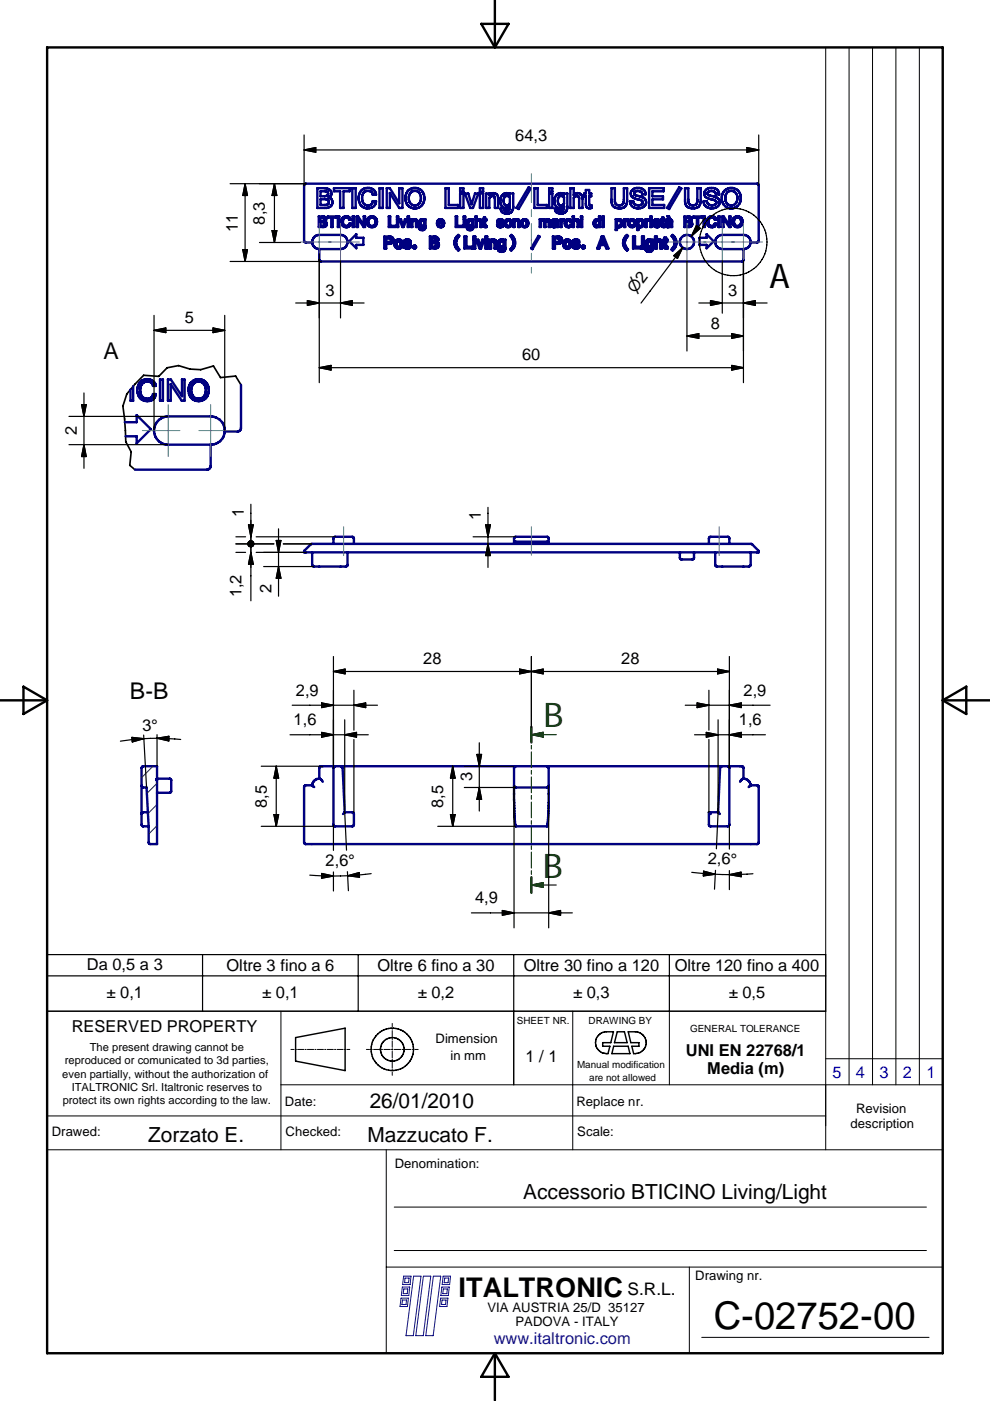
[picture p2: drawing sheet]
<svg xmlns="http://www.w3.org/2000/svg" width="210mm" height="297mm" viewBox="0 0 210 297" stroke-linecap="round" stroke-linejoin="round" font-family="sans-serif">
<g fill="none" stroke="#000080" stroke-width=".51">
<path d="M67.3 39.9h1.5a1.12 1.12 0 0 1 1.3 .5 1.12 1.12 0 0 1-.2 1.3l-.2 .2a1.14 1.14 0 0 1 .7 1.3 1.14 1.14 0 0 1-1.2 .9h-1.9zM70.8 39.9h3.3v.7h-1.3v3.5h-.7v-3.5h-1.3zM74.7 39.9h.7v4.2h-.7zM80.5 39.9h.7v4.2h-.7zM82 39.9h.7l1.9 3.2v-3.2h.7v4.2h-.7l-1.9-3.2v3.2h-.7zM94.4 39.9h.7v3.6h2v.6h-2.7zM97.6 39.9h.7v.7h-.7zM101.7 39.9h.7v.7h-.7zM112.1 39.7l.4 .3-2.5 4.3-.5-.2zM113.3 39.9h.7v3.6h2v.6h-2.7zM116.4 39.9h.7v.7h-.7zM120.9 39.9h.7v1.5a1.02 1.02 0 0 1 1.3-.4 1.02 1.02 0 0 1 .6 1.1v2h-.7v-2.1a.51 .51 0 0 0-.4-.5 .51 .51 0 0 0-.6 .3l-.2 .2v2.1h-.7z"/>
<path d="M129.6 39.9h.8v2.4a.98 .98 0 0 0 .9 1.2 .98 .98 0 0 0 1-1.2v-2.4h.7v2.8a1.64 1.64 0 0 1-2.6 1.3 1.28 1.28 0 0 1-.8-1.3zM137.6 39.9h3.1v.7h-2.4v1h2.3v.7h-2.3v1.2h2.5v.6h-3.2zM144 39.7l.5 .3-2.6 4.3-.5-.2zM145.2 39.9h.7v2.4a.97 .97 0 0 0 .9 1.2 .97 .97 0 0 0 1-1v-2.6h.8v2.4a1.67 1.67 0 0 1-1.5 1.9 1.67 1.67 0 0 1-1.9-1.5zM66.2 51.4h-1.5l-.2-.4v-11.7l.4-.4h95.6l.4 .4v11.7l-.3 .4h-1.5M66.2 51.4a1.53 1.53 0 0 1 1.5-1.6h4.5a1.5 1.5 0 0 1 1.5 1.5 1.5 1.5 0 0 1-1.5 1.5h-4.5M66.2 51.4a1.52 1.52 0 0 0 1.5 1.4M67.6 45.9h1a.56 .56 0 0 1 .5 .4 .56 .56 0 0 1-.3 .6 .6 .6 0 0 1 .5 .7 .6 .6 0 0 1-.7 .5h-1zM67.7 52.8v2.4l.4 .2h89.2l.3-.2v-2.4M67.9 46.1h.4a.36 .36 0 0 1 .5 .3 .36 .36 0 0 1-.3 .4h-.6zM67.9 47.1h.5a.41 .41 0 0 1 .6 .3 .41 .41 0 0 1-.4 .5h-.7zM68 40.6h.7a.58 .58 0 0 1 .9 .4 .58 .58 0 0 1-.8 .6h-.8z"/>
<path d="M68 42.2h.8a.64 .64 0 0 1 .9 .5 .64 .64 0 0 1-.6 .8h-1.1zM68.8 46.4h.1M69.5 45.9h1.8v.2h-.8v2h-.3v-2h-.7zM71.6 45.9h.3v2.2h-.3zM72.8 46a.97 .97 0 0 1 1.6 .6h-.4a.68 .68 0 0 0-.7-.5 .68 .68 0 0 0-.6 .7 .77 .77 0 0 0 .2 1 .77 .77 0 0 0 1 0l.1-.4h.4a1.04 1.04 0 0 1-1.4 .7 1.04 1.04 0 0 1-.6-1.3zM74 51.2l1.5-1.5v.7h1.5v1.5h-1.5v.7zM74.8 45.9h.3v2.2h-.3zM75.6 45.9h.3l1.2 1.8v-1.8h.3v2.2h-.3l-1.2-1.7v1.7h-.3zM76.6 40.4a1.82 1.82 0 0 1 1.8-.5 1.82 1.82 0 0 1 1.3 1.4h-.7a1.15 1.15 0 0 0-1.4-.8 1.15 1.15 0 0 0-.8 1.3 1.25 1.25 0 0 0 .5 1.6 1.25 1.25 0 0 0 1.6-.3l.1-.4h.7a1.85 1.85 0 0 1-1.9 1.5 1.85 1.85 0 0 1-1.7-1.7 2.64 2.64 0 0 1 .5-2.1zM78.1 46.2a1.11 1.11 0 0 1 1.6 .1 1.11 1.11 0 0 1-.2 1.6 1.11 1.11 0 0 1-1.5-.2l-.2-.9zM78.3 46.4a.84 .84 0 0 1 1.2 0 .84 .84 0 0 1 0 1.1 .83 .83 0 0 1-1.2 .2 .83 .83 0 0 1-.1-1.2zM81.5 50.1h1.1a.79 .79 0 0 1 .8 .9 .79 .79 0 0 1-1 .7h-.5v1h-.4z"/>
<path d="M81.9 50.5h.5a.41 .41 0 0 1 .6 .3 .41 .41 0 0 1-.4 .5h-.7zM82.4 45.9h.3v2h1.1v.2h-1.4zM84.2 46.5h.2v1.6h-.2zM84.2 45.9h.2v.3h-.2zM84.3 51.2a.46 .46 0 0 1 .7 .4 .55 .55 0 0 1-.6 .8 .75 .75 0 0 1-.1-1.2zM84.7 46.5h.3l.4 1.3 .5-1.3h.3l-.6 1.6h-.3zM85.7 51a.78 .78 0 0 1 .8-.2 .78 .78 0 0 1 .6 .6h-.4l-.2-.3-.5 .1v.2l.3 .1a.67 .67 0 0 1 .8 .7 .67 .67 0 0 1-.9 .5l-.5-.2-.1-.5h.4l.1 .3a.31 .31 0 0 0 .4 .1 .31 .31 0 0 0 .1-.4h-.1a.65 .65 0 0 1-.7-.2 .65 .65 0 0 1-.1-.8zM86.4 46.5h.3v1.6h-.3zM86.4 45.9h.3v.3h-.3zM86.5 40.4a2.12 2.12 0 0 1 3.5 1.4 2.12 2.12 0 0 1-3 2.1 2.37 2.37 0 0 1-.5-3.5zM86.7 52v.1M87.1 46.5h.3v.2a.56 .56 0 0 1 .6-.2 .56 .56 0 0 1 .5 .4v1.2h-.3l-.1-1.2a.38 .38 0 0 0-.3-.2 .38 .38 0 0 0-.4 .3v1.1h-.3z"/>
<path d="M87.2 40.7a1.44 1.44 0 0 1 1.7 .3 1.44 1.44 0 0 1 .3 1.7 1.33 1.33 0 0 1-1.8 .7 1.33 1.33 0 0 1-.7-1.7zM89 46.7l.3-.2 .6 .1v-.1h.3v1.5a.71 .71 0 0 1-.5 .8 .71 .71 0 0 1-.8-.5h.3a.42 .42 0 0 0 .5 .2 .42 .42 0 0 0 .2-.5 .72 .72 0 0 1-1 0 .72 .72 0 0 1 0-1zM89.3 46.8l.3-.1 .3 .2v.8a.47 .47 0 0 1-.6 .2 .47 .47 0 0 1-.2-.7zM91.1 50.1h1.1a.61 .61 0 0 1 .7 .5 .61 .61 0 0 1-.3 .7l.2 .1a.71 .71 0 0 1 .2 .8 .71 .71 0 0 1-.7 .5h-1.2zM91.6 50.5h.4a.34 .34 0 0 1 .5 .3 .34 .34 0 0 1-.4 .4h-.5zM91.6 51.6h.5a.39 .39 0 0 1 .5 .2 .39 .39 0 0 1-.4 .5h-.6zM92.8 46.7a.77 .77 0 0 1 1-.2 .77 .77 0 0 1 .4 .9h-1.3a.46 .46 0 0 0 .4 .5 .46 .46 0 0 0 .5-.3h.3a.76 .76 0 0 1-.7 .6 .76 .76 0 0 1-.7-.5v-.7zM93.1 46.8l.1-.1a.45 .45 0 0 1 .7 .5h-1zM96.6 45.9h.3v2h1.1v.2h-1.4zM97.2 49.8l.2 .2-.2 .2a1.81 1.81 0 0 0 .2 2.7l-.2 .2a2.1 2.1 0 0 1 0-3.3zM97.6 41h.7v3.1h-.7zM98.3 46.5h.3v1.6h-.3z"/>
<path d="M98.3 45.9h.3v.3h-.3zM98.4 50.1h.5v2.2h1.2v.4h-1.7zM98.6 41h.7l.7 2.3 .7-2.3h.7l-1.1 3.1h-.6zM99.1 46.7l.4-.2 .6 .1v-.1h.3v1.7a.69 .69 0 0 1-.7 .6 .69 .69 0 0 1-.7-.5h.3a.43 .43 0 0 0 .6 .2 .43 .43 0 0 0 .2-.5 .73 .73 0 0 1-1 0 .73 .73 0 0 1-.1-1zM99.4 46.8l.4-.1 .3 .2v.8a.5 .5 0 0 1-.8 .1 .5 .5 0 0 1 0-.7zM100.4 50.8h.4v1.9h-.4zM100.4 50.1h.4v.5h-.4zM100.8 45.9h.3v.8a.56 .56 0 0 1 .7-.2 .56 .56 0 0 1 .3 .6v1h-.3v-1.2a.39 .39 0 0 0-.4-.2 .39 .39 0 0 0-.3 .3v1.1h-.3zM101 50.8h.4l.4 1.4 .5-1.4h.4l-.7 1.9h-.3zM101.7 41h.7v3.1h-.7zM102.6 46.1h.3v.4h.2v.2h-.2v1.1l.3 .1v.3l-.6-.2v-1.3h-.2v-.2h.2zM102.9 50.1h.4v.5h-.4z"/>
<path d="M102.9 50.8h.4v1.9h-.4zM103.1 41h.7v.4a1.02 1.02 0 0 1 1.2-.4 1.02 1.02 0 0 1 .6 1.1v2h-.7v-2a.52 .52 0 0 0-.3-.6 .52 .52 0 0 0-.7 .3l-.1 .2v2.1h-.7zM103.7 50.8h.4v.2a.62 .62 0 0 1 .7-.2 .62 .62 0 0 1 .4 .5v1.4h-.4v-1.2a.36 .36 0 0 0-.3-.4 .36 .36 0 0 0-.4 .3v1.3h-.4zM105.6 46.6h.1a.6 .6 0 0 1 1 .3l-.8-.2a.22 .22 0 0 0-.2 .3 .22 .22 0 0 0 .3 .1l.2 .1a.55 .55 0 0 1 .6 .6 .55 .55 0 0 1-.9 .4l-.5-.4v-.2h.3a.35 .35 0 0 0 .4 .4 .35 .35 0 0 0 .3-.5h-.3a.52 .52 0 0 1-.6-.3 .52 .52 0 0 1 .1-.6zM105.7 51.1a.7 .7 0 0 1 1.1-.2v-.1h.4v1.9a.79 .79 0 0 1-.8 .7 .79 .79 0 0 1-.8-.7h.4a.4 .4 0 0 0 .5 .3 .4 .4 0 0 0 .3-.5 .81 .81 0 0 1-1.1 0 .81 .81 0 0 1-.1-1.1zM106.1 51.2l.3-.1 .4 .2v.8a.44 .44 0 0 1-.6 .3 .44 .44 0 0 1-.3-.6zM106.4 41.4a1.16 1.16 0 0 1 1.7-.1v-.3h.7v3a1.36 1.36 0 0 1-1.1 1.3 1.36 1.36 0 0 1-1.5-.9v-.2h.7a.65 .65 0 0 0 .9 .5 .65 .65 0 0 0 .3-.9 1.13 1.13 0 0 1-1.3 .3 1.13 1.13 0 0 1-.7-1.2l.1-1zM107.1 41.7l.5-.1 .5 .2v1.4a.72 .72 0 0 1-.9 .3 .72 .72 0 0 1-.4-.9zM107.3 46.6a.81 .81 0 0 1 1.2 .8 .81 .81 0 0 1-1.3 .6 1.01 1.01 0 0 1 .1-1.4zM107.5 46.8a.56 .56 0 0 1 .7 .1 .56 .56 0 0 1 0 .7 .51 .51 0 0 1-.8 .2 .51 .51 0 0 1-.1-.7zM108.4 49.8a2.09 2.09 0 0 1 0 3.3l-.2-.2a1.86 1.86 0 0 0 0-2.9zM108.8 46.5h.3v.2a.58 .58 0 0 1 .6-.2 .58 .58 0 0 1 .5 .4v1.2h-.3v-1a.38 .38 0 0 0-.4-.4 .38 .38 0 0 0-.4 .3v1.1h-.3z"/>
<path d="M110.9 46.9l.1-.1a.57 .57 0 0 1 .7 .5 .57 .57 0 0 1-.7 .6l-.2-.6zM114.2 50l.2 .2-1.5 2.6-.3-.2zM114.4 46.5h.3v.2a.55 .55 0 0 1 .9 .1 .54 .54 0 0 1 .7-.3 .54 .54 0 0 1 .3 .6v1h-.3v-1.1a.33 .33 0 0 0-.3-.3 .33 .33 0 0 0-.3 .3v1.1h-.3v-1a.35 .35 0 0 0-.3-.4 .35 .35 0 0 0-.4 .3v1.1h-.3zM116.4 41h.7v3.1h-.7zM117.1 46.8a.77 .77 0 0 1 1.3 .1v1.2h-.3v-.1a.58 .58 0 0 1-.8 .2 .58 .58 0 0 1-.2-.8l.4-.2 .6-.1a.4 .4 0 0 0-.3-.4 .4 .4 0 0 0-.5 .3h-.3zM117.2 50.1h1.2a.79 .79 0 0 1 .8 .9 .79 .79 0 0 1-1 .7h-.5v1h-.5zM117.3 47.5l.8-.2v.4a.4 .4 0 0 1-.5 .3 .4 .4 0 0 1-.3-.5zM117.7 50.5h.5a.4 .4 0 0 1 .5 .3 .4 .4 0 0 1-.4 .5h-.6zM117.9 41.4a1.16 1.16 0 0 1 1.7-.1v-.3h.7v2.8a1.35 1.35 0 0 1-1.1 1.5 1.35 1.35 0 0 1-1.5-.9v-.2h.7a.66 .66 0 0 0 .8 .5 .66 .66 0 0 0 .4-.9 1.2 1.2 0 0 1-1.5 .2 1.2 1.2 0 0 1-.5-1.4v-.5zM118.6 41.7l.5-.1 .5 .2v1.4a.67 .67 0 0 1-.8 .4 .67 .67 0 0 1-.5-.8l.1-.9zM118.8 46.5h.3v.2l.2-.2h.3v.3l-.5 .2v1.1h-.3zM120 46.7a.68 .68 0 0 1 .7-.2 .68 .68 0 0 1 .5 .5h-.3a.42 .42 0 0 0-.5-.3 .42 .42 0 0 0-.4 .5 .49 .49 0 0 0 .2 .6 .49 .49 0 0 0 .7-.1l.3-.1a.72 .72 0 0 1-.7 .6 .72 .72 0 0 1-.7-.5v-.7z"/>
<path d="M120 51.2h.1a.46 .46 0 0 1 .6 .4 .55 .55 0 0 1-.5 .8 .79 .79 0 0 1-.2-1.2zM121.4 45.9h.3v.8a.58 .58 0 0 1 .6-.2 .58 .58 0 0 1 .4 .4v1.2h-.3v-1a.39 .39 0 0 0-.3-.4 .39 .39 0 0 0-.4 .3v1.1h-.3zM121.6 50.9a.77 .77 0 0 1 1.2 .5l-.8-.3-.2 .1 .1 .2a.85 .85 0 0 1 1 .8 .84 .84 0 0 1-.9 .5 .84 .84 0 0 1-.7-.7h.5l.1 .3a.31 .31 0 0 0 .4 .1 .31 .31 0 0 0 .1-.4h-.1a.65 .65 0 0 1-.8-.3 .65 .65 0 0 1 .1-.8zM122.4 52v.1M123.2 46.5h.2v1.6h-.2zM123.2 45.9h.2v.3h-.2zM124.2 40.3h.7v.7h.5v.6h-.5v1.6a.32 .32 0 0 0 .2 .4 .32 .32 0 0 0 .4-.1v.6l-.3 .1a.78 .78 0 0 1-.8-.2 .78 .78 0 0 1-.2-.8v-1.6h-.4v-.6h.4zM126.1 46.7l.3-.2 .6 .1v-.7h.3v2.2h-.3v-.1a.73 .73 0 0 1-1 0 .73 .73 0 0 1-.1-1zM126.3 46.8l.4-.1 .3 .2v.8a.47 .47 0 0 1-.7 .2 .47 .47 0 0 1-.1-.7zM127.6 50.1h.4l1 2.6h-.5l-.2-.8h-1l-.2 .8h-.5zM127.7 46.5h.3v1.6h-.3zM127.7 45.9h.3v.3h-.3z"/>
<path d="M127.8 50.5l.3 1.1h-.7zM130.5 46.5h.3v.2a.73 .73 0 0 1 1 0 .73 .73 0 0 1 .1 1 .68 .68 0 0 1-1.1 .3v.8h-.3zM130.9 46.9a.48 .48 0 0 1 .7-.1 .48 .48 0 0 1 .1 .7 .46 .46 0 0 1-.4 .4 .46 .46 0 0 1-.5-.1zM132.3 46.5h.3v.2l.3-.2h.2v.3l-.5 .2v1.1h-.3zM132.7 50l.2-.2 .3 .2a1.81 1.81 0 0 0 0 2.9l-.3 .2a2.03 2.03 0 0 1-.2-3.1zM133.7 46.8a.52 .52 0 0 1 .7 .1 .52 .52 0 0 1 .1 .6 .5 .5 0 0 1-.7 .4 .5 .5 0 0 1-.3-.7zM134 40.4a1.63 1.63 0 0 1 1.7-.6 1.63 1.63 0 0 1 1.2 1.4h-.7a.98 .98 0 0 0-.8-.7 .98 .98 0 0 0-.9 .4 .68 .68 0 0 0 .8 .7 1.61 1.61 0 0 1 1.7 1.6 1.76 1.76 0 0 1-1.9 1 1.76 1.76 0 0 1-1.5-1.5h.7a1.11 1.11 0 0 0 .8 .8 1.11 1.11 0 0 0 1.2-.4 .93 .93 0 0 0-1.2-.9 1.31 1.31 0 0 1-1.3-1.4zM134.2 50.1h.4v2.2h1.2v.4h-1.6zM135.1 46.5h.3v.2a.73 .73 0 0 1 .9 0 .73 .73 0 0 1 .2 1 .68 .68 0 0 1-1.1 .3v.8h-.3zM135.5 46.9a.48 .48 0 0 1 .6-.1 .48 .48 0 0 1 .1 .7 .46 .46 0 0 1-.3 .4 .46 .46 0 0 1-.5-.1zM136 41.8h.1M136.1 50.8h.4v1.9h-.4z"/>
<path d="M136.1 50.1h.4v.5h-.4zM136.8 46.5h.3v.2l.2-.2h.4v.3l-.6 .2v1.1h-.3zM137.1 50.9l.5-.1 .4 .1v-.1h.5v1.7a.8 .8 0 0 1-.7 .9 .8 .8 0 0 1-.9-.7h.4a.4 .4 0 0 0 .5 .3 .4 .4 0 0 0 .2-.5 .78 .78 0 0 1-1 0 .78 .78 0 0 1-.2-1zM137.4 51.2l.3-.1 .3 .2v.8a.42 .42 0 0 1-.5 .3 .42 .42 0 0 1-.3-.6zM137.9 46.5h.3v1.6h-.3zM137.9 45.9h.3v.3h-.3zM138.7 46.7a.77 .77 0 0 1 .9-.2 .77 .77 0 0 1 .4 .9h-1.2a.46 .46 0 0 0 .3 .5 .46 .46 0 0 0 .6-.3h.3a.76 .76 0 0 1-.7 .6 .76 .76 0 0 1-.8-.5v-.7zM138.9 50.1h.4v.9a.63 .63 0 0 1 .7-.2 .63 .63 0 0 1 .4 .7v1.2h-.4v-1.3a.35 .35 0 0 0-.4-.3 .35 .35 0 0 0-.3 .3v1.3h-.4zM138.9 46.8l.2-.1a.45 .45 0 0 1 .6 .5h-.9zM140.4 46.1h.3v.4h.2v.2h-.2v1.1l.3 .1v.3l-.6-.2v-1.3h-.2v-.2h.2zM140.8 50.4h.4v.4h.4v.4h-.4l.1 1.1h.3v.4h-.1a.48 .48 0 0 1-.5-.1 .48 .48 0 0 1-.2-.5v-.9h-.2v-.4h.2zM141.4 46.6a.74 .74 0 0 1 1.1 .3v1.2l-.4-.1a.57 .57 0 0 1-1-.2 .57 .57 0 0 1 .8-.7h.3a.4 .4 0 0 0-.3-.4 .4 .4 0 0 0-.4 .3h-.3z"/>
<path d="M141.5 45.8h.3l.2 .5h-.2zM141.5 47.5l.7-.2v.4a.39 .39 0 0 1-.5 .3 .39 .39 0 0 1-.2-.5zM142.6 49.8a2.1 2.1 0 0 1 0 3.3l-.2-.2a1.81 1.81 0 0 0 0-2.9zM145.1 45.9h1a.55 .55 0 0 1 .5 .4 .55 .55 0 0 1-.3 .6 .6 .6 0 0 1 .5 .7 .6 .6 0 0 1-.7 .5h-1zM145.4 47.1h.5a.41 .41 0 0 1 .6 .3 .41 .41 0 0 1-.4 .5h-.7zM145.4 46.1h.5a.36 .36 0 0 1 .5 .3 .36 .36 0 0 1-.4 .4h-.6zM146.4 46.4h.1M147 45.9h1.8v.2h-.8v2h-.2v-2h-.8zM148.3 50.4h1.5v-.7l1.5 1.5-1.5 1.4v-.7h-1.5zM149.2 45.9h.3v2.2h-.3zM149.8 40.2a1.65 1.65 0 0 1 2.7 .8v.2h-.7a.95 .95 0 0 0-.8-.7 .95 .95 0 0 0-1 .5 .99 .99 0 0 0 1.1 .6 1.38 1.38 0 0 1 1.4 1.7 1.77 1.77 0 0 1-1.9 .9 1.77 1.77 0 0 1-1.4-1.5h.7a1.11 1.11 0 0 0 .8 .8 1.11 1.11 0 0 0 1.2-.4 .93 .93 0 0 0-1.2-.9 1.31 1.31 0 0 1-1.3-1.4zM150.3 46a.97 .97 0 0 1 1.5 .6h-.3a.68 .68 0 0 0-.7-.5 .68 .68 0 0 0-.6 .7 .79 .79 0 0 0 .2 1 .79 .79 0 0 0 1 0l.1-.4h.3a1.02 1.02 0 0 1-1.3 .7 1.02 1.02 0 0 1-.6-1.3z"/>
<path d="M151.6 41.8h.1M151.9 50.5l1-.7h4.7a1.5 1.5 0 0 1 1.6 1.5 1.5 1.5 0 0 1-1.6 1.5h-4.5a1.5 1.5 0 0 1-1.2-2.3zM152.3 45.9h.3v2.2h-.3zM153.1 45.9h.3l1.2 1.8v-1.8h.3v2.2h-.3l-1.2-1.7v1.7h-.3zM153.6 40.4a2.14 2.14 0 0 1 3.2 .4 2.14 2.14 0 0 1-.8 3.1 2.15 2.15 0 0 1-2.7-.7 2.15 2.15 0 0 1 .3-2.8zM154.3 40.7a1.49 1.49 0 0 1 1.8 .4 1.49 1.49 0 0 1 0 1.8 1.32 1.32 0 0 1-1.6 .5 1.32 1.32 0 0 1-.7-1.6l.1-.4zM155.8 46.4a.84 .84 0 0 1 1.2 .1 .84 .84 0 0 1-.1 1.1 .84 .84 0 0 1-1.1 .1 1.14 1.14 0 0 1 0-1.3zM26.5 89.5h2.5v-1.5l3 3-3 3v-1.5h-2.4M28.2 81.9v3.1h-.5v-2.4M29.8 80.9a1.94 1.94 0 0 1 3.2 .9h-.6a1.37 1.37 0 0 0-1.5-.9 1.37 1.37 0 0 0-1.1 1.4 1.62 1.62 0 0 0 .3 1.8 1.62 1.62 0 0 0 1.8 .3l.4-.4 .1-.5h.6a1.96 1.96 0 0 1-2 1.6 1.96 1.96 0 0 1-1.8-1.9l-.1-.7a2.39 2.39 0 0 1 .7-1.6zM33.9 80.5h.6v4.5h-.6zM35.6 80.5h.6l2.4 3.5v-3.5h.5v4.5h-.6l-2.3-3.6v3.6h-.6z"/>
<path d="M40.6 81a2.24 2.24 0 0 1 2.8-.1 2.24 2.24 0 0 1 .7 2.8 2.17 2.17 0 0 1-2.8 1.2 2.17 2.17 0 0 1-1.3-2.7zM41 81.4a1.52 1.52 0 0 1 1.7-.4 1.52 1.52 0 0 1 .9 1.5 1.62 1.62 0 0 1-.4 1.6 1.62 1.62 0 0 1-1.7 .3 2.1 2.1 0 0 1-.5-3zM44.7 94.3v4.5l-.1 .4-.5 .3-15.5 .1M47.6 91.5a3 3 0 0 0-2.9-3.2h-9a3 3 0 0 0-3 3 3 3 0 0 0 3 3h9M47.6 91.5a2.97 2.97 0 0 1-2.9 2.8M51.1 81.6v9.3l-.6 .6h-2.9M65.9 115.4l93.3-.1 .3 .1 1.3 1.3 .1 .4h-96.4l.1-.4zM66.2 117.1v2.6a.98 .98 0 0 0 1.2 .4h5.5a.62 .62 0 0 0 .8-.4v-2.6M70.7 115.3v-1.3l.4-.2h3.7l.2 .2v1.3M109 115.2l.4-.3h6.6l.3 .1v.3M116.3 115.2v-1.2l-.2-.2h-6.7l-.3 .1-.1 .3v1.1M144.1 117.1v1.1a.95 .95 0 0 0 1.3 .4h1a.6 .6 0 0 0 .8-.4v-1.1"/>
<path d="M150.3 115.3v-1.3l.4-.2h3.7l.2 .2v1.3M151.6 117.1v2.6a.96 .96 0 0 0 1.3 .4h5.4a.63 .63 0 0 0 .9-.4v-2.6M30 166.6l.2 .3 .9 .1 .4 8.2M31.3 172.2h-1.1l-.2 .4M33.1 165.2h.2M33.3 165.2v.2M33.3 165.1h2.6a.96 .96 0 0 1 .4 1.2v1a.63 .63 0 0 1-.4 .8h-2.6M33.3 165.2v-2.7h-2.9l-.3 .1-.1 12.2 .2 .4h1.3M33.3 165.4v13.6h-1.4l-.4-.3v-3.5M33.3 165.2h-.2v.2h.2M66.2 166.5h-1.5l-.2 .4v11.7l.4 .4h95.6l.4-.4v-11.7l-.3-.4h-1.5M66.2 166.5h.1"/>
<path d="M66.2 166.5l.4 .4M67.7 165.1v-2.3a.59 .59 0 0 1 .7-.3h88.5a.54 .54 0 0 1 .7 .3v2.3M68.4 165.8a1.04 1.04 0 0 0-.9-.8 1.04 1.04 0 0 0-1 .7l-.3 .8M71.1 162.5l-.4 .3 .1 12.3h4.1l.1-2.7-.3-.2h-1.6M72.3 162.5l.3 .3 .5 9.4M73.1 172.2l-.4 .4M73.1 172.2h.1M109 166.6l.4 .4h6.6l.3-.4M109.3 175.2h.1M109.4 162.5l-.4 .3 .1 9.2 .2 3.2M116 162.5l.3 .3v8.6l-.3 3.8h-6.6M150.3 172.2l.4 .4"/>
<path d="M150.3 172.2h2M152.3 172.2l.3 .4M153.1 162.5l-.4 .3-.4 9.4M154.3 162.5l.3 .3v12.2l-.3 .2h-3.8l-.2-.4v-2.6M156.9 165.8a1.03 1.03 0 0 1 .9-.8 1.03 1.03 0 0 1 1 .7l.3 .8M159.1 166.5l-.4 .4"/>
<circle cx="84.6" cy="51.8" r=".95"/>
<circle cx="87.9" cy="52.4" r=".31"/>
<circle cx="111.2" cy="47.3" r=".83"/>
<circle cx="120.3" cy="51.8" r=".95"/>
<circle cx="123.7" cy="52.4" r=".31"/>
<circle cx="134" cy="47.4" r=".81"/>
<circle cx="145.6" cy="51.3" r="1.51"/>
<circle cx="156.4" cy="47" r="1.13"/>
</g>
<path d="M51.1 81.6l-1.1-1.9-3.2 .4-1.5-2.5-2.8 .8-2.2-.1-2.5-.8-2.4 .5-1.7 1.8-3.2-.2-2.3 2.3a6.4 6.4 0 0 0-1.8 6.9l.3 4.9 1.1 2.1-.3 2.9 1.1 .9" fill="none" stroke="#000" stroke-width=".36"/>
<path d="M10 10.1h189.9v276.8h-189.9zM102 5.1h5.8l-2.9 5zM104.9 0v10.1M0 148.5h10M5 145.6l5 2.9-5 2.9zM199.9 148.5l5-2.9v5.8zM199.9 148.5h10M104.9 286.9v10M104.9 286.9l2.9 5h-5.8z" fill="none" stroke="#000" stroke-width=".51"/>
<g fill="none" stroke="#000" stroke-width=".25">
<path d="M48.8 38.9h16.1M52 38.9v16.5M52 38.9l.5 2.5h-1zM58.2 38.9v12.5M58.2 38.9l.5 2.5h-1zM64.5 31.8l2.5-.5v1zM64.5 28.6v10.7M158.4 31.3l2.5 .5-2.5 .5zM160.9 31.8h-96.4M160.9 28.6v10.7M48.8 55.4h19.3M51.5 52.9h1l-.5 2.5z"/>
<path d="M55 51.4h8.7M57.7 48.9h1l-.5 2.5zM67.7 53.8v27.3M72.2 55.3v12.1M142.9 54.2l1.9-1.7-1.2 2.3zM144.8 52.5l-1.5 2M144.8 52.5l-8.9 11.8M145.6 55.3v19.1M147.7 47.8l.8 .6-1.9 1.7zM149.6 46.1l-3 4M153.1 55.3v11.1M157.6 55.3v25.8"/>
<path d="M32.7 66.9v24.3M32.7 70l2.5-.5v1zM45.2 69.5l2.4 .5-2.4 .5zM47.6 66.9v24.3M47.6 70h-14.9M62.7 64.2h14.5M65.2 63.7l2.5 .5-2.5 .5zM67.7 78l2.5-.5v1zM72.2 64.2l2.5-.5v1zM145.6 71.2l2.6-.5v1zM148.2 64.2h14.4M150.6 63.7l2.5 .5-2.5 .5z"/>
<path d="M155.2 77.5l2.4 .5-2.4 .5zM155.2 70.7l2.4 .5-2.4 .5zM157.6 64.2l2.5-.5v1zM157.6 71.2h-12M157.6 78h-89.9M14.6 88.3h21M14.6 94.3h21M17.3 85.8h1l-.5 2.5zM17.8 94.3l.5 2.5h-1zM17.8 83.3v16M50 115.3h8.1M50 113.8h2.1"/>
<path d="M50 117.1h2.1M52.7 111.3h1l-.5 2.5zM53.2 106.9v20.5M53.2 117.1l.5 2.5h-1zM54.3 113.8h16.8M54.3 117.1h10.6M58.6 114.6h1l-.5 2.5zM59.1 112.1v14.3M60.1 115.3h6M100.3 113.8h9.1M103 111.3h1l-.5 2.5zM103.5 107.6v12.7"/>
<path d="M103.5 115.3l.5 2.5h-1zM55.9 120.1h10.7M59.1 120.1l.5 2.5h-1zM70.7 139.2v23.6M112.7 139.2v14.9M154.6 139.2v23.6M28 156.3l2.5 .3-2.5 .7zM30.5 155.9l.6 11.1M30.5 156.6l-5 .5M33.3 156.5l2.5-.4v1zM33.3 156.5l-2.8 .1M33.3 155.8v6.7"/>
<path d="M33.3 156.5l5 .3M61.5 155.8h16.6M62 149.5h18M68.2 155.3l2.5 .5-2.5 .5zM68.2 149l2.5 .5-2.5 .5zM70.7 142.4l2.5-.5v1zM73.1 155.8l2.5-.5v1zM73.1 152.6v19.6l.4 8.1M75 149.5l2.5-.5v1zM75 146.3v8.5M75 156.8v15.4M101.1 160h1l-.5 2.5z"/>
<path d="M101.6 157.5v14.5M110.2 141.9v1l5-1v1zM145.3 149.5h18M147.3 155.8h15M147.8 149l2.5 .5-2.5 .5zM149.8 155.3l2.5 .5-2.5 .5zM150.3 146.3v8.5M150.3 156.8v15.4M152.1 141.9l2.5 .5-2.5 .5zM152.3 152.6v19.6l-.4 7.8M154.6 142.4h-83.9M154.6 155.8l2.6-.5v1z"/>
<path d="M154.6 149.5l2.6-.5v1zM55.4 175.2h15.3M55.4 162.5h13M58.1 172.7h1l-.5 2.5zM58.6 162.5v12.7M58.6 162.5l.5 2.5h-1zM70.7 174.8v5.5M92.8 175.2h16.6M95.5 172.7h1l-.5 2.5zM96 162.5v12.7M96 162.5l.5 2.5h-1zM98.4 162.5h10.6"/>
<path d="M98.4 167h11M101.6 167l.5 2.5h-1zM109 166.6v30.1M116.3 166.6v30.1M154.6 174.8v5.2M65.7 185.5l5 .2M68.2 185.2l2.5 .5-2.5 .5zM70.7 184.9v4M73.7 184.8l.2 4M73.7 185.7l2.5-.7v1zM73.7 185.7h-3M78.7 185.2l-5 .5"/>
<path d="M99.9 193.5h21.4M106.5 193l2.5 .5-2.5 .6zM116.3 193.5l2.6-.5v1.1zM146.7 185l4.9 .4M149.2 184.7l2.4 .7-2.5 .3zM151.6 185.4h3M151.7 184.5l-.2 4M154.6 185.4l2.5-.5 .1 1zM154.6 184.6v4M159.6 185.3l-5 .1M10 206.9h165.1M10 202.4h165.1v12h-165.1z"/>
<path d="M42.9 202.4v12M75.9 202.4v12M108.9 202.4v12M141.9 202.4v12"/>
<circle cx="155.5" cy="51.3" r="7.2"/>
</g>
<g fill="none" stroke="#000" stroke-width=".3">
<path d="M62.7 220l10.5-2v9l-10.5-2zM108.9 214.4v15.6M126.9 219.5l.6-.5a4.2 4.2 0 0 1 2.6-.2l-.6 2.3h-1.7v.7h1.5l-.4 1.6a2.32 2.32 0 0 1-2.4-1.3 2.32 2.32 0 0 1 .4-2.6zM130.9 218.8h1.5l.6 2.3h-2.7zM133.2 218.8a4.1 4.1 0 0 1 2.5 .2 2.33 2.33 0 0 1 1.2 2.8 2.33 2.33 0 0 1-2.6 1.6l-.3-1.6h1.5v-.7h-1.7zM130.1 221.8h3.1l.4 1.6h-3.9z"/>
<circle cx="83.2" cy="222.5" r="2.5"/>
<circle cx="83.2" cy="222.5" r="4.5"/>
</g>
<g fill="none" stroke="#000" stroke-width=".21">
<path d="M180 10.1v219.9M185 10.1v219.9M189.9 10.1v219.9M194.9 10.1v219.9M59.6 214.4v29.4M83.2 217v.7M83.2 218v.2M83.2 218.5v1.4M121.4 214.4v29.4M141.9 214.4v15.6M175.1 214.4h-165.1v72.5h189.9v-276.8h-24.8v233.7M10 236.6h165.1"/>
<path d="M59.6 230h140.3M61.7 222.5h.6M62.6 222.5h.2M63.1 222.5h1.3M64.7 222.5h.2M65.2 222.5h1.3M66.8 222.5h.2M67.3 222.5h1.3M68.8 222.5h.3M69.4 222.5h1.3M70.9 222.5h.3M71.5 222.5h1.2"/>
<path d="M73 222.5h.3M73.5 222.5h.7M77.7 222.5h.7M78.6 222.5h.3M79.2 222.5h1.4M80.9 222.5h.2M81.4 222.5h1.4M83 222.5h.3M83.2 220.2v.2M83.2 220.7v1.4M83.2 222.3v.3M83.2 222.9v1.4"/>
<path d="M83.2 224.6v.2M83.2 225.1v1.4M83.2 226.7v.3M83.2 227.3v.7M83.6 222.5h1.4M85.2 222.5h.3M85.8 222.5h1.3M87.4 222.5h.3M88 222.5h.7M175.1 224.5h24.8M10 243.8h189.9M81.9 243.8v43.1"/>
<path d="M83.6 255.9h112.8M81.9 268.6h118M83.6 265.1h112.8M146.2 268.6v18.3M148.8 283.5h48.2"/>
</g>
<g fill="none" stroke="#001f7e" stroke-width=".21">
<path d="M85 275.2h1.6l-.2 1.8h-1.6zM85.3 272.9h1.6l-.2 1.8h-1.6zM85.3 275.6h.9l-.1 1h-.9zM85.6 270.6h1.5l-.1 1.8h-1.6zM85.6 273.3h.9l-.2 1h-.8zM85.9 271h.8l-.1 .9h-.8zM87.7 270.6h1.6l-1.7 12.6h-1.5zM89.8 270.6h1.5l-1.6 12.6h-1.5zM91.9 270.6h1.6l-1.7 12.6h-1.5zM93.4 275.2h1.6l-.2 1.8h-1.6zM93.7 272.9h1.5l-.1 1.8h-1.6zM93.7 275.6h.9l-.1 1h-.9z"/>
<path d="M94 270.6h1.5l-.2 1.8h-1.6zM94 273.3h.8l-.1 1h-.8zM94.3 271h.8l-.1 .9h-.8z"/>
</g>
<g fill="none" stroke="#004000" stroke-width=".25">
<path d="M112.7 155.8l2.5-.5v1zM112.7 154.1v3.3M112.7 158.1v.7M112.7 159.4v3.4M117.9 155.8h-5.2M112.7 163.4v.7M112.7 164.7v3.4M112.7 168.7v.7M112.7 170.1v3.3M112.7 174v.8M112.7 175.4v3.3M112.7 179.3v.8"/>
<path d="M112.7 187.6l2.5-.5v1.1zM112.7 180.7v3.3M112.7 184.6v.8M112.7 186v3.3M117.9 187.6h-5.2"/>
</g>
<path d="M112.7 154.1v3.3M112.7 186v3.3" fill="none" stroke="#004000" stroke-width=".51"/>
<g fill="#004000" stroke="#004000" stroke-width=".25">
<path d="M112.7 155.8l2.5-.5v1z"/>
<path d="M112.7 187.6l2.5-.5v1.1z"/>
</g>
<path d="M32.4 162.5l-2.4 2.4M33.3 175l-1.8 1.8M33.3 170.6l-1.9 1.9M33.3 166.1l-2.2 2.1" fill="none" stroke="#1e1e47" stroke-width=".21"/>
<g fill="none" stroke="#408080" stroke-width=".21">
<path d="M112.7 36.8v6.1M63.7 51.3h12.5M67.7 47.3v6.5M72.2 47.3v8M112.7 44.4v1.5M112.7 47.4v4.8M112.7 53.7v1.5M112.7 56.7v1.2M145.6 47.3v8M153.1 47.3v8M157.6 47.3v8M161.6 51.3h-19.9"/>
<path d="M30.2 91.3h7.9M35.7 85.8v11M42.2 91.3h8M44.7 85.8v11M72.9 111.7v6.1M112.7 111.7v6M152.5 111.7v6.1"/>
</g>
<g fill="#000" stroke="#000" stroke-width=".25">
<path d="M64.5 31.8l2.5-.5v1zM158.4 31.3l2.5 .5-2.5 .5zM51.5 52.9h1l-.5 2.5zM52 38.9l.5 2.5h-1zM57.7 48.9h1l-.5 2.5zM58.2 38.9l.5 2.5h-1zM142.9 54.2l1.9-1.7-1.2 2.3zM147.7 47.8l.8 .6-1.9 1.7zM32.7 70l2.5-.5v1zM45.2 69.5l2.4 .5-2.4 .5zM65.2 63.7l2.5 .5-2.5 .5zM67.7 78l2.5-.5v1z"/>
<path d="M72.2 64.2l2.5-.5v1zM145.6 71.2l2.6-.5v1zM150.6 63.7l2.5 .5-2.5 .5zM155.2 77.5l2.4 .5-2.4 .5zM155.2 70.7l2.4 .5-2.4 .5zM157.6 64.2l2.5-.5v1zM17.3 85.8h1l-.5 2.5zM17.8 94.3l.5 2.5h-1zM52.7 111.3h1l-.5 2.5zM53.2 115.9l.4-.1zM53.2 115.9l.5-.2zM53.2 115.9l.6-.4z"/>
<path d="M53.2 115.9l.6-.5zM53.8 115.2v.2l-.6 .5zM53.7 115l.1 .2-.6 .7zM53.6 114.9l.1 .1-.5 .9zM53.5 114.7l.1 .2-.4 1zM53.3 114.7h.2l-.3 1.2zM53.1 114.7h.2l-.1 1.2zM52.9 114.7h.2l.1 1.2zM52.7 114.9l.2-.2 .3 1.2zM52.7 114.9l.5 1-.5-.9zM52.7 115l.5 .9-.6-.7zM52.6 115.2l.6 .7-.6-.5z"/>
<path d="M52.6 115.4l.6 .5-.6-.4zM52.6 115.5l.6 .4zM52.7 115.7l.5 .2zM52.8 115.8l.4 .1zM53 115.9h.2zM52.8 114.8l.4-.1zM52.7 114.9l.5-.2zM52.7 114.9l.5-.2-.6 .4zM52.6 115.1l.6-.4-.6 .6zM52.6 115.3l.6-.6-.6 .7zM53.2 114.7l-.5 .9-.1-.2zM53.2 114.7l-.5 1.1v-.2z"/>
<path d="M53.2 114.7l-.3 1.2-.2-.1zM53.2 114.7l-.1 1.2h-.2zM53.2 114.7l.1 1.2h-.2zM53.2 114.7l.3 1.2h-.2zM53.2 114.7l.4 1.1-.1 .1zM53.2 114.7l.5 .9-.1 .2zM53.2 114.7l.6 .7-.1 .2zM53.2 114.7l.6 .6v.1zM53.2 114.7l.6 .6zM53.2 114.7l.6 .4zM53.2 114.7l.5 .2zM53.2 114.7l.4 .1z"/>
<path d="M53.2 114.7h.2zM53.2 117.1l.5 2.5h-1zM58.6 114.6h1l-.5 2.5zM103 111.3h1l-.5 2.5zM103.5 115.3l.5 2.5h-1zM59.1 120.1l.5 2.5h-1zM28 156.3l2.5 .3-2.5 .7zM33.3 156.5l2.5-.4v1zM68.2 155.3l2.5 .5-2.5 .5zM68.2 149l2.5 .5-2.5 .5zM70.7 142.4l2.5-.5v1zM73.1 155.8l2.5-.5v1z"/>
<path d="M75 149.5l2.5-.5v1zM101.1 160h1l-.5 2.5zM110.2 141.9l2.5 .5-2.5 .5zM112.7 142.4l2.5-.5v1zM147.8 149l2.5 .5-2.5 .5zM149.8 155.3l2.5 .5-2.5 .5zM152.1 141.9l2.5 .5-2.5 .5zM154.6 155.8l2.6-.5v1zM154.6 149.5l2.6-.5v1zM58.1 172.7h1l-.5 2.5zM58.6 162.5l.5 2.5h-1zM95.5 172.7h1l-.5 2.5z"/>
<path d="M96 162.5l.5 2.5h-1zM101.6 167l.5 2.5h-1zM68.2 185.2l2.5 .5-2.5 .5zM73.7 185.7l2.5-.7v1zM106.5 193l2.5 .5-2.5 .6zM116.3 193.5l2.6-.5v1.1zM149.2 184.7l2.4 .7-2.5 .3zM154.6 185.4l2.5-.5 .1 1z"/>
</g>
<text font-size="8.1" x="151.3" y="281.8">C-02752-00</text>
<text font-size="7.2" x="163.1" y="61">A</text>
<g font-size="7.2" fill="#004000">
<text x="115.2" y="154.2">B</text>
<text x="115.1" y="186.1">B</text>
</g>
<text font-size="5.8" x="97.2" y="274.9">ITALTRONIC</text>
<g font-size="4.9">
<text x="21.9" y="76.1">A</text>
<text x="27.6" y="148.2">B-B</text>
</g>
<g font-size="4.4">
<text x="78.4" y="234.8">26/01/2010</text>
<text x="31.4" y="242.1">Zorzato E.</text>
<text x="77.9" y="242.1">Mazzucato F.</text>
<text x="111" y="254.2">Accessorio BTICINO Living/Light</text>
</g>
<text font-size="3.7" x="133.1" y="274.5">S.R.L.</text>
<g font-size="3.5">
<text x="109.2" y="29.8">64,3</text>
<text x="56.2" y="47.6" transform="rotate(-90 56.2 47.6)">8,3</text>
<text x="50.5" y="49.1" transform="rotate(-90 50.5 49.1)">11</text>
<text x="69" y="62.7">3</text>
<text x="154.4" y="62.7">3</text>
<text x="39.2" y="68.5">5</text>
<text x="150.7" y="69.7">8</text>
<text x="110.7" y="76.4">60</text>
<text x="16.3" y="92.3" transform="rotate(-90 16.3 92.3)">2</text>
<text x="51.7" y="109.6" transform="rotate(-90 51.7 109.6)">1</text>
<text x="102" y="110.3" transform="rotate(-90 102 110.3)">1</text>
<text x="57.6" y="125.6" transform="rotate(-90 57.6 125.6)">2</text>
<text x="51.2" y="126.6" transform="rotate(-90 51.2 126.6)">1,2</text>
<text x="89.7" y="140.8">28</text>
<text x="131.7" y="140.8">28</text>
<text x="62.7" y="147.5">2,9</text>
<text x="157.7" y="147.5">2,9</text>
<text x="30.2" y="155" transform="rotate(-1 30.2 155)">3°</text>
<text x="62.3" y="153.8">1,6</text>
<text x="156.7" y="153.8">1,6</text>
<text x="100.1" y="165.7" transform="rotate(-90 100.1 165.7)">3</text>
<text x="56.6" y="171.2" transform="rotate(-90 56.6 171.2)">8,5</text>
<text x="94" y="171.2" transform="rotate(-90 94 171.2)">8,5</text>
<text x="69" y="183.6" transform="rotate(-1 69 183.6)">2,6°</text>
<text x="150.1" y="183.2" transform="rotate(1 150.1 183.2)">2,6°</text>
<text x="100.7" y="191.5">4,9</text>
<text x="18.4" y="205.7">Da 0,5 a 3</text>
<text x="48" y="205.9">Oltre 3 fino a 6</text>
<text x="80" y="205.9">Oltre 6 fino a 30</text>
<text x="111.1" y="205.9">Oltre 30 fino a 120</text>
<text x="143.1" y="205.9">Oltre 120 fino a 400</text>
<text x="22.6" y="211.6">± 0,1</text>
<text x="55.6" y="211.6">± 0,1</text>
<text x="88.6" y="211.6">± 0,2</text>
<text x="121.5" y="211.6">± 0,3</text>
<text x="154.5" y="211.6">± 0,5</text>
<text x="15.2" y="218.7">RESERVED PROPERTY</text>
<text x="111.4" y="225.2">1 / 1</text>
<text x="145.4" y="223.8">UNI EN 22768/1</text>
<text x="150" y="227.8">Media (m)</text>
</g>
<g font-size="3.5" fill="#00f">
<text x="176.5" y="228.6">5</text>
<text x="181.5" y="228.6">4</text>
<text x="186.5" y="228.6">3</text>
<text x="191.4" y="228.6">2</text>
<text x="196.4" y="228.6">1</text>
</g>
<text font-size="3.5" fill="#26009a" x="104.7" y="285">www.italtronic.com</text>
<text font-size="3.3" x="134.6" y="62.4" transform="rotate(-53 134.6 62.4)">⌀2</text>
<g font-size="2.8">
<text x="92.3" y="221.1">Dimension</text>
<text x="95.5" y="224.7">in mm</text>
<text x="60.4" y="234.5">Date:</text>
<text x="122.2" y="234.5">Replace nr.</text>
<text x="180.3" y="239.2">description</text>
<text x="181.5" y="236">Revision</text>
<text x="11" y="240.9">Drawed:</text>
<text x="60.6" y="240.9">Checked:</text>
<text x="122.4" y="240.9">Scale:</text>
<text x="83.7" y="247.7">Denomination:</text>
<text x="147.4" y="271.5">Drawing nr.</text>
<text x="103.4" y="278.1">VIA AUSTRIA 25/D 35127</text>
<text x="109.3" y="281.1">PADOVA - ITALY</text>
</g>
<g font-size="2.4">
<text x="13.7" y="225.6">reproduced or comunicated to 3d parties,</text>
<text x="19" y="222.8">The present drawing cannot be</text>
<text x="13.2" y="228.5">even partially, without the authorization of</text>
<text x="15.2" y="231.3">ITALTRONIC Srl. Italtronic reserves to</text>
<text x="13.3" y="234.1">protect its own rights according to the law.</text>
</g>
<g font-size="2.1">
<text x="109.6" y="217.2">SHEET NR.</text>
<text x="124.8" y="217.1">DRAWING BY</text>
<text x="146.3" y="218.8">GENERAL TOLERANCE</text>
<text x="122.4" y="226.5">Manual modification</text>
<text x="124.9" y="229.1">are not allowed</text>
</g>
</svg>
